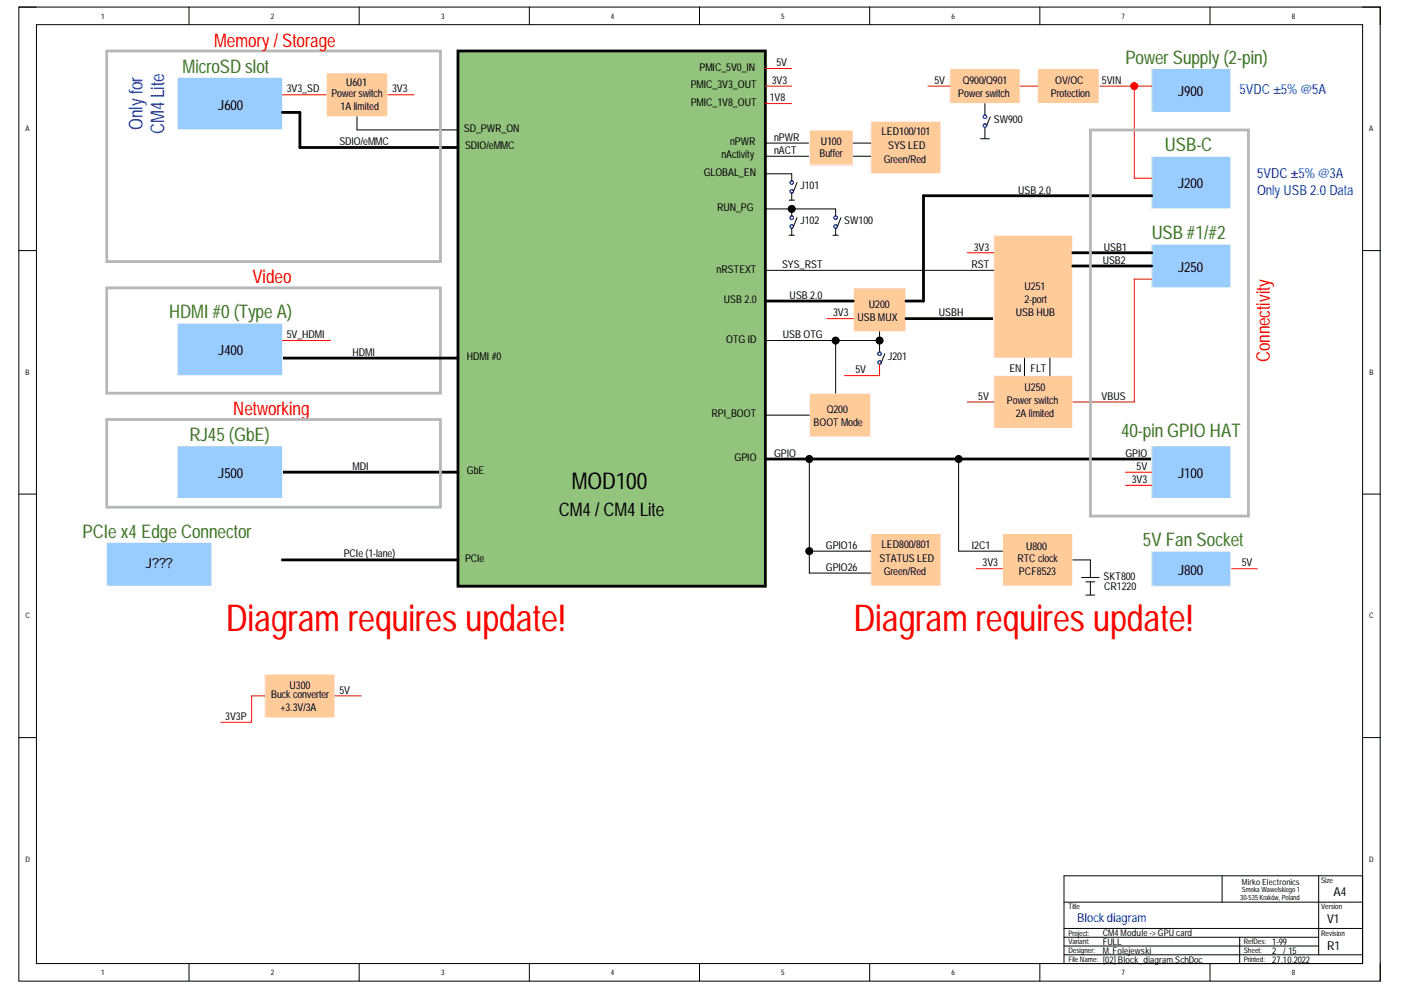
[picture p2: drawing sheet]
<svg xmlns="http://www.w3.org/2000/svg" width="297mm" height="210mm" viewBox="0 0 297 210" stroke-linecap="round" stroke-linejoin="round" font-family="sans-serif">
<path d="M4 1.5h288.6v206.5h-288.6z" fill="none" stroke="#000" stroke-width=".21"/>
<path d="M7.7 5.2h281.2v199.1h-281.2z" fill-rule="evenodd" fill="#fff"/>
<g fill="none" stroke="#000" stroke-width=".21">
<path d="M4 1.5h3.7M7.7 5.2h281.2v199.1h-281.2zM40.1 1.5v3.7M76.2 1.5v3.7M112.2 1.5v3.7M148.3 1.5v3.7M184.4 1.5v3.7M220.5 1.5v3.7M256.5 1.5v3.7M288.9 1.5h3.7v3.7M4 53.1h3.7M288.9 53.1h3.7"/>
<path d="M4 104.8h3.7M288.9 104.8h3.7M4 156.4h3.7M288.9 156.4h3.7M225.6 185.7h63.3v18.6h-63.3zM225.6 191.3h63.3M225.6 198.7h54M225.6 196.9h63.3M259.1 185.7v5.6M262.8 198.7v5.6M279.6 185.7v16.7M40.1 204.3v3.7"/>
<path d="M76.2 204.3v3.7M112.2 204.3v3.7M148.3 204.3v3.7M184.4 204.3v3.7M220.5 204.3v3.7M225.6 200.6h54M225.6 202.4h63.3M256.5 204.3v3.7M292.6 204.3v3.7"/>
</g>
<path d="M22.6 61h70.8v22.4h-70.8z" fill="none" stroke="#b7b7b7" stroke-width=".59"/>
<path d="M97.1 10.8h65.2v113.5h-65.2z" fill-rule="evenodd" fill="#93c47d"/>
<path d="M97.1 10.8h65.2v113.5h-65.2zM59.9 100.1h37.2" fill="none" stroke="#000" stroke-width=".59"/>
<path d="M37.5 94.5h22.4v11.2h-22.4z" fill-rule="evenodd" fill="#9cf"/>
<path d="M37.5 94.5h22.4v11.2h-22.4z" fill="none" stroke="#fff" stroke-width=".21"/>
<path d="M59.9 75.9h37.2" fill="none" stroke="#000" stroke-width=".59"/>
<path d="M37.5 68.5h22.4v11.1h-22.4z" fill-rule="evenodd" fill="#9cf"/>
<path d="M37.5 68.5h22.4v11.1h-22.4z" fill="none" stroke="#fff" stroke-width=".21"/>
<path d="M162.3 18.3h5.6" fill="none" stroke="#f00" stroke-width=".21"/>
<path d="M59.9 118.7h37.2" fill="none" stroke="#000" stroke-width=".59"/>
<path d="M22.6 115h22.4v9.3h-22.4z" fill-rule="evenodd" fill="#9cf"/>
<path d="M22.6 115h22.4v9.3h-22.4z" fill="none" stroke="#fff" stroke-width=".21"/>
<path d="M56.1 142.9h14.9v9.3h-14.9z" fill-rule="evenodd" fill="#fc9"/>
<path d="M56.1 142.9h14.9v9.3h-14.9z" fill="none" stroke="#fff" stroke-width=".21"/>
<path d="M56.1 147.6h-2.8v5.5h-6.5" fill="none" stroke="#f00" stroke-width=".21"/>
<path d="M244.2 14.5h16.8v9.3h-16.8z" fill-rule="evenodd" fill="#9cf"/>
<path d="M244.2 14.5h16.8v9.3h-16.8z" fill="none" stroke="#fff" stroke-width=".21"/>
<path d="M201.4 14.5h14.9v7.5h-14.9z" fill-rule="evenodd" fill="#fc9"/>
<path d="M201.4 14.5h14.9v7.5h-14.9z" fill="none" stroke="#fff" stroke-width=".21"/>
<path d="M233 18.3h11.2" fill="none" stroke="#f00" stroke-width=".21"/>
<path d="M220 14.5h13v7.5h-13z" fill-rule="evenodd" fill="#fc9"/>
<path d="M220 14.5h13v7.5h-13z" fill="none" stroke="#fff" stroke-width=".21"/>
<path d="M207.9 29.4h1.9M208.8 22v2.4M208.8 27v2.4M209.9 24.8l-.7 1.8" fill="none" stroke="#000" stroke-width=".21"/>
<g fill="none" stroke="#00f" stroke-width=".21">
<circle cx="208.8" cy="26.6" r=".37"/>
<circle cx="208.8" cy="24.8" r=".37"/>
<circle cx="208.8" cy="24.8" r=".38"/>
</g>
<path d="M162.3 14.5h5.6M196.7 18.3h4.7M71 147.6h5.6" fill="none" stroke="#f00" stroke-width=".21"/>
<path d="M244.2 33.1h16.8v11.2h-16.8z" fill-rule="evenodd" fill="#9cf"/>
<path d="M244.2 33.1h16.8v11.2h-16.8z" fill="none" stroke="#fff" stroke-width=".21"/>
<path d="M240.5 18.3v19.5h3.7" fill="none" stroke="#f00" stroke-width=".21"/>
<circle cx="240.5" cy="18.3" r=".74" fill="#f00"/>
<circle cx="240.5" cy="18.3" r=".74" fill="none" stroke="#f00" stroke-width=".21"/>
<path d="M180.9 61h11.2v9.3h-11.2z" fill-rule="evenodd" fill="#fc9"/>
<path d="M180.9 61h11.2v9.3h-11.2z" fill="none" stroke="#fff" stroke-width=".21"/>
<path d="M162.3 63.8h18.6M192.1 67.6h18.6" fill="none" stroke="#000" stroke-width=".59"/>
<path d="M210.7 49.9h16.7v26h-16.7z" fill-rule="evenodd" fill="#fc9"/>
<path d="M210.7 49.9h16.7v26h-16.7z" fill="none" stroke="#fff" stroke-width=".21"/>
<path d="M244.2 41.5h-48.4v22.3h-3.7" fill="none" stroke="#000" stroke-width=".59"/>
<path d="M205.1 53.6h5.6M175.3 67.6h5.6" fill="none" stroke="#f00" stroke-width=".21"/>
<path d="M210.7 79.6h16.7v11.2h-16.7z" fill-rule="evenodd" fill="#fc9"/>
<path d="M210.7 79.6h16.7v11.2h-16.7z" fill="none" stroke="#fff" stroke-width=".21"/>
<path d="M244.2 51.7h16.8v9.3h-16.8z" fill-rule="evenodd" fill="#9cf"/>
<path d="M244.2 51.7h16.8v9.3h-16.8z" fill="none" stroke="#fff" stroke-width=".21"/>
<path d="M244.2 59.2h-3.7v26h-13.1M186.5 77.2v2.4h-7.5M205.1 85.2h5.6" fill="none" stroke="#f00" stroke-width=".21"/>
<path d="M227.4 53.6h16.8M227.4 56.4h16.8" fill="none" stroke="#000" stroke-width=".59"/>
<g fill="none" stroke="#000" stroke-width=".21">
<path d="M162.3 72.2h24.2M186.5 70.3v4.3M187.6 75l-.7 1.9"/>
<circle cx="186.5" cy="72.2" r=".74"/>
</g>
<g fill="none" stroke="#00f" stroke-width=".21">
<circle cx="186.5" cy="75" r=".37"/>
<circle cx="186.5" cy="76.9" r=".37"/>
</g>
<circle cx="186.5" cy="72.2" r=".74" fill="#000"/>
<path d="M171.6 83.4h13v9.3h-13z" fill-rule="evenodd" fill="#fc9"/>
<path d="M171.6 83.4h13v9.3h-13z" fill="none" stroke="#fff" stroke-width=".21"/>
<g fill="none" stroke="#000" stroke-width=".21">
<path d="M177.2 72.2v11.2M162.3 88h9.3"/>
<circle cx="177.2" cy="72.2" r=".74"/>
</g>
<circle cx="177.2" cy="72.2" r=".74" fill="#000"/>
<path d="M261 120.6h5.6" fill="none" stroke="#f00" stroke-width=".21"/>
<path d="M244.2 116.9h16.8v7.4h-16.8z" fill-rule="evenodd" fill="#9cf"/>
<path d="M244.2 116.9h16.8v7.4h-16.8z" fill="none" stroke="#fff" stroke-width=".21"/>
<path d="M162.3 97.3h81.9" fill="none" stroke="#000" stroke-width=".59"/>
<path d="M244.2 94.5h16.8v11.2h-16.8z" fill-rule="evenodd" fill="#9cf"/>
<path d="M244.2 94.5h16.8v11.2h-16.8z" fill="none" stroke="#fff" stroke-width=".21"/>
<path d="M238.6 100.1h5.6M238.6 102.9h5.6" fill="none" stroke="#f00" stroke-width=".21"/>
<path d="M212.6 113.1h14.8v11.2h-14.8z" fill-rule="evenodd" fill="#fc9"/>
<path d="M212.6 113.1h14.8v11.2h-14.8z" fill="none" stroke="#fff" stroke-width=".21"/>
<g fill="none" stroke="#000" stroke-width=".21">
<path d="M203.2 97.3v19.6h9.4M227.4 118.7h3.8v3.7M229.3 122.4h3.7M230.2 123.4h1.9M230.2 126.2h1.9M231.2 123.4v2.8"/>
<circle cx="171.6" cy="97.3" r=".75"/>
<circle cx="171.6" cy="116.9" r=".75"/>
</g>
<g fill="#000">
<circle cx="171.6" cy="97.3" r=".75"/>
<circle cx="171.6" cy="116.9" r=".75"/>
</g>
<path d="M207 120.6h5.6" fill="none" stroke="#f00" stroke-width=".21"/>
<path d="M184.6 113.1h14.9v11.2h-14.9z" fill-rule="evenodd" fill="#fc9"/>
<path d="M184.6 113.1h14.9v11.2h-14.9z" fill="none" stroke="#fff" stroke-width=".21"/>
<path d="M171.6 97.3v24.2h13" fill="none" stroke="#000" stroke-width=".21"/>
<path d="M63.6 31.3h33.5" fill="none" stroke="#000" stroke-width=".59"/>
<path d="M37.5 16.4h22.4v11.1h-22.4z" fill-rule="evenodd" fill="#9cf"/>
<path d="M37.5 16.4h22.4v11.1h-22.4z" fill="none" stroke="#fff" stroke-width=".21"/>
<path d="M69.2 15.5h13v9.3h-13z" fill-rule="evenodd" fill="#fc9"/>
<path d="M69.2 15.5h13v9.3h-13z" fill="none" stroke="#fff" stroke-width=".21"/>
<path d="M216.3 18.3h3.7M59.9 20.1h9.3M82.2 20.1h5.6M162.3 22h5.6M59.9 72.2h10.2" fill="none" stroke="#f00" stroke-width=".21"/>
<g fill="none" stroke="#000" stroke-width=".21">
<path d="M75.7 24.8v2.7h21.4M162.3 36.9h5.6v1.4M162.3 30.3h9.3M162.3 33.1h9.3M169 38.7l-.8 1.9M162.3 44.3h14.9v1.5M162.3 57.3h48.4M167.3 42.4h1.1M167.3 49.9h1.1M167.9 40.9v1.5M167.9 44.3v1.5M167.9 48.4v1.5"/>
<path d="M169 46.2l-.8 1.8M176.6 49.9h1.1M177.2 48.4v1.5M178.3 46.2l-.7 1.8M217.2 75.9v3.7M222.6 75.9v3.7M171.6 116.9h13"/>
<circle cx="167.9" cy="44.3" r=".75"/>
<circle cx="203.2" cy="97.3" r=".75"/>
</g>
<path d="M59.9 23.8h3.7v7.5" fill="none" stroke="#000" stroke-width=".59"/>
<path d="M22.6 10.8h70.8v44.7h-70.8zM231.2 27.6h33.5v81.8h-33.5zM22.6 88.9h70.8v18.7h-70.8z" fill="none" stroke="#b7b7b7" stroke-width=".59"/>
<g fill="#000">
<circle cx="167.9" cy="44.3" r=".75"/>
<circle cx="203.2" cy="97.3" r=".75"/>
</g>
<g fill="none" stroke="#00f" stroke-width=".21">
<circle cx="167.9" cy="38.7" r=".37"/>
<circle cx="167.9" cy="46.2" r=".37"/>
<circle cx="167.9" cy="40.6" r=".37"/>
<circle cx="167.9" cy="48" r=".37"/>
<circle cx="177.2" cy="46.2" r=".37"/>
<circle cx="177.2" cy="48" r=".37"/>
</g>
<path d="M171.6 27.6h9.3v7.4h-9.3z" fill-rule="evenodd" fill="#fc9"/>
<path d="M171.6 27.6h9.3v7.4h-9.3z" fill="none" stroke="#fff" stroke-width=".21"/>
<path d="M184.6 25.7h14.9v11.2h-14.9z" fill-rule="evenodd" fill="#fc9"/>
<path d="M184.6 25.7h14.9v11.2h-14.9z" fill="none" stroke="#fff" stroke-width=".21"/>
<path d="M180.9 30.3h3.7M180.9 33.1h3.7" fill="none" stroke="#000" stroke-width=".21"/>
<g font-size="7.9" fill="#f00">
<text x="47.9" y="133.8">Diagram requires update!</text>
<text x="180.9" y="133.8">Diagram requires update!</text>
</g>
<text font-size="4.9" x="121.3" y="103.7">MOD100</text>
<g font-size="4" fill="#f00">
<text x="45.4" y="10">Memory / Storage</text>
<text x="53.5" y="60">Video</text>
<text x="269.2" y="76.8" transform="rotate(-90 269.2 76.8)">Connectivity</text>
<text x="49.5" y="87.9">Networking</text>
</g>
<g font-size="4" fill="#38761d">
<text x="38.7" y="15.4">MicroSD slot</text>
<text x="238.6" y="13.5">Power Supply (2-pin)</text>
<text x="247" y="32.1">USB-C</text>
<text x="244.2" y="50.7">USB #1/#2</text>
<text x="35.9" y="67.5">HDMI #0 (Type A)</text>
<text x="40.2" y="93.5">RJ45 (GbE)</text>
<text x="237.7" y="92.6">40-pin GPIO HAT</text>
<text x="17.5" y="114">PCIe x4 Edge Connector</text>
<text x="242.3" y="115.8">5V Fan Socket</text>
</g>
<g font-size="4" fill="#00f">
<text x="30.2" y="27.5" transform="rotate(-90 30.2 27.5)">Only for</text>
<text x="34.8" y="28.5" transform="rotate(-90 34.8 28.5)">CM4 Lite</text>
</g>
<text font-size="4" x="118.5" y="109.5">CM4 /CM4 Lite</text>
<g font-size="3">
<text x="46.3" y="23.2">J600</text>
<text x="249.8" y="20.4">J900</text>
<text x="249.8" y="40">J200</text>
<text x="249.8" y="57.6">J250</text>
<text x="46.3" y="75.3">J400</text>
<text x="46.3" y="101.4">J500</text>
<text x="249.8" y="101.4">J100</text>
<text x="30.9" y="120.4">J???</text>
<text x="249.8" y="121.8">J800</text>
</g>
<g font-size="3" fill="#00f">
<text x="262.8" y="20">5VDC ±5% @5A</text>
<text x="266.5" y="37.7">5VDC ±5% @3A</text>
<text x="266.5" y="41.4">Only USB 2.0 Data</text>
</g>
<g font-size="2.6">
<text x="282.7" y="190">A4</text>
<text x="281.4" y="195.7">V1</text>
<text x="281.4" y="201.3">R1</text>
</g>
<text font-size="2.6" fill="#00c" x="228.4" y="195.6">Block diagram</text>
<g font-size="2.3">
<text x="148.3" y="15">PMIC_5V0_IN</text>
<text x="163.6" y="17.7">3V3</text>
<text x="164.6" y="14">5V</text>
<text x="198.1" y="17.7">5V</text>
<text x="204.1" y="17.7">Q900/Q901</text>
<text x="223.7" y="17.7">OV/OC</text>
<text x="233.6" y="17.7">5VIN</text>
<text x="60.8" y="19.6">3V3_SD</text>
<text x="70.3" y="20.5">Power switch</text>
<text x="72.2" y="23.3">1A limited</text>
<text x="73.4" y="18.3">U601</text>
<text x="83.1" y="19.6">3V3</text>
<text x="146.4" y="18.7">PMIC_3V3_OUT</text>
<text x="146.4" y="22.4">PMIC_1V8_OUT</text>
<text x="163.2" y="21.5">1V8</text>
<text x="203.2" y="20.5">Power switch</text>
<text x="222.8" y="20.5">Protection</text>
<text x="98.3" y="28">SD_PWR_ON</text>
<text x="164.1" y="29.8">nPWR</text>
<text x="186.9" y="28.7">LED100/101</text>
<text x="210.7" y="26.1">SW900</text>
<text x="72" y="30.8">SDIO/eMMC</text>
<text x="98.6" y="31.7">SDIO/eMMC</text>
<text x="153" y="33.5">nActivity</text>
<text x="154.8" y="30.8">nPWR</text>
<text x="164.1" y="32.6">nACT</text>
<text x="173.8" y="33.4">Buffer</text>
<text x="174" y="30.8">U100</text>
<text x="187.4" y="34.5">Green/Red</text>
<text x="188.3" y="31.7">SYS LED</text>
<text x="149.2" y="37.3">GLOBAL_EN</text>
<text x="169.7" y="40">J101</text>
<text x="215.9" y="41.1">USB 2.0</text>
<text x="152" y="44.8">RUN_PG</text>
<text x="169.7" y="47.6">J102</text>
<text x="179" y="47.6">SW100</text>
<text x="206.5" y="53.1">3V3</text>
<text x="234" y="53.1">USB1</text>
<text x="151.9" y="57.8">nRSTEXT</text>
<text x="165.8" y="56.9">SYS_RST</text>
<text x="206" y="56.9">RST</text>
<text x="233.8" y="55.9">USB2</text>
<text x="153.5" y="64.3">USB 2.0</text>
<text x="167.4" y="63.4">USB 2.0</text>
<text x="184.2" y="65.2">U200</text>
<text x="217.2" y="64.3">2-port</text>
<text x="217.2" y="61.5">U251</text>
<text x="60.8" y="71.7">5V_HDMI</text>
<text x="166" y="71.7">USB OTG</text>
<text x="176.6" y="67.1">3V3</text>
<text x="181.8" y="68">USB MUX</text>
<text x="199" y="67.1">USBH</text>
<text x="215.4" y="67.1">USB HUB</text>
<text x="74.7" y="75.4">HDMI</text>
<text x="99" y="76.4">HDMI #0</text>
<text x="154" y="72.7">OTG ID</text>
<text x="188.3" y="76.4">J201</text>
<text x="181.4" y="79.2">5V</text>
<text x="214" y="78.8">EN</text>
<text x="217.2" y="82.9">U250</text>
<text x="218.5" y="78.8">FLT</text>
<text x="150.8" y="88.5">RPI_BOOT</text>
<text x="175.3" y="87.5">Q200</text>
<text x="207.4" y="84.7">5V</text>
<text x="213.5" y="85.7">Power switch</text>
<text x="215.4" y="88.5">2A limited</text>
<text x="233.5" y="84.7">VBUS</text>
<text x="172.5" y="90.3">BOOT Mode</text>
<text x="74.7" y="99.6">MDI</text>
<text x="99" y="100.5">GbE</text>
<text x="155.7" y="97.7">GPIO</text>
<text x="164.1" y="96.8">GPIO</text>
<text x="238.6" y="96.8">GPIO</text>
<text x="241" y="99.6">5V</text>
<text x="240" y="102.4">3V3</text>
<text x="72.9" y="118.2">PCIe (1-lane)</text>
<text x="98.6" y="119.1">PCIe</text>
<text x="175.1" y="116.3">GPIO16</text>
<text x="186.4" y="119.1">STATUS LED</text>
<text x="186.9" y="116.2">LED800/801</text>
<text x="206.1" y="116.3">I2C1</text>
<text x="215.7" y="119.1">RTC clock</text>
<text x="217.6" y="116.6">U800</text>
<text x="175.1" y="121">GPIO26</text>
<text x="187.4" y="121.9">Green/Red</text>
<text x="208.3" y="120">3V3</text>
<text x="216" y="121.9">PCF8523</text>
<text x="234" y="122.9">SKT800</text>
<text x="234.1" y="125.1">CR1220</text>
<text x="263.3" y="120">5V</text>
<text x="57.5" y="148">Buck converter</text>
<text x="61.4" y="146">U300</text>
<text x="72" y="147.1">5V</text>
<text x="47.8" y="152.7">3V3P</text>
<text x="59.4" y="150.8">+3.3V/3A</text>
</g>
<g font-size="1.9">
<text x="233.8" y="198.4">CM4 Module -&gt; GPU card</text>
<text x="233.8" y="200.4">FULL</text>
<text x="233.8" y="202.2">M.Folejewski</text>
<text x="269.7" y="202.2">2</text>
<text x="269.7" y="200.4">1-99</text>
<text x="272.1" y="202.2">/ 15</text>
<text x="233.8" y="204.1">[02]Block_diagram.SchDoc</text>
<text x="269.7" y="204.1">27.10.2022</text>
</g>
<text font-size="1.8" x="263.3" y="187.5">Mirko Electronics</text>
<g font-size="1.6">
<text x="21.5" y="4">1</text>
<text x="57.4" y="4">2</text>
<text x="93.5" y="4">3</text>
<text x="129.5" y="4">4</text>
<text x="165.6" y="4">5</text>
<text x="201.7" y="4">6</text>
<text x="237.8" y="4">7</text>
<text x="273.9" y="4">8</text>
<text x="5.4" y="27.9">A</text>
<text x="290.3" y="27.9">A</text>
<text x="5.4" y="79.5">B</text>
<text x="290.4" y="79.5">B</text>
<text x="5.4" y="131.1">C</text>
<text x="290.3" y="131.1">C</text>
<text x="5.4" y="182.8">D</text>
<text x="290.3" y="182.8">D</text>
<text x="280.1" y="187.2">Size</text>
<text x="226.5" y="192.8">Title</text>
<text x="280.1" y="192.8">Version</text>
<text x="226.5" y="203.9">File Name:</text>
<text x="226.5" y="198.4">Project:</text>
<text x="226.5" y="200.2">Variant:</text>
<text x="226.5" y="202.1">Designer:</text>
<text x="263.7" y="203.9">Printed:</text>
<text x="263.7" y="202.1">Sheet:</text>
<text x="263.7" y="200.2">RefDes:</text>
<text x="280.1" y="198.4">Revision</text>
<text x="21.5" y="206.7">1</text>
<text x="57.4" y="206.7">2</text>
<text x="93.5" y="206.7">3</text>
<text x="129.5" y="206.7">4</text>
<text x="165.6" y="206.7">5</text>
<text x="201.7" y="206.7">6</text>
<text x="237.8" y="206.7">7</text>
<text x="273.9" y="206.7">8</text>
</g>
<g font-size="1.5">
<text x="263" y="190.8">30-535Kraków,Poland</text>
<text x="263.3" y="189.1">Smoka Wawelskiego 1</text>
</g>
</svg>
